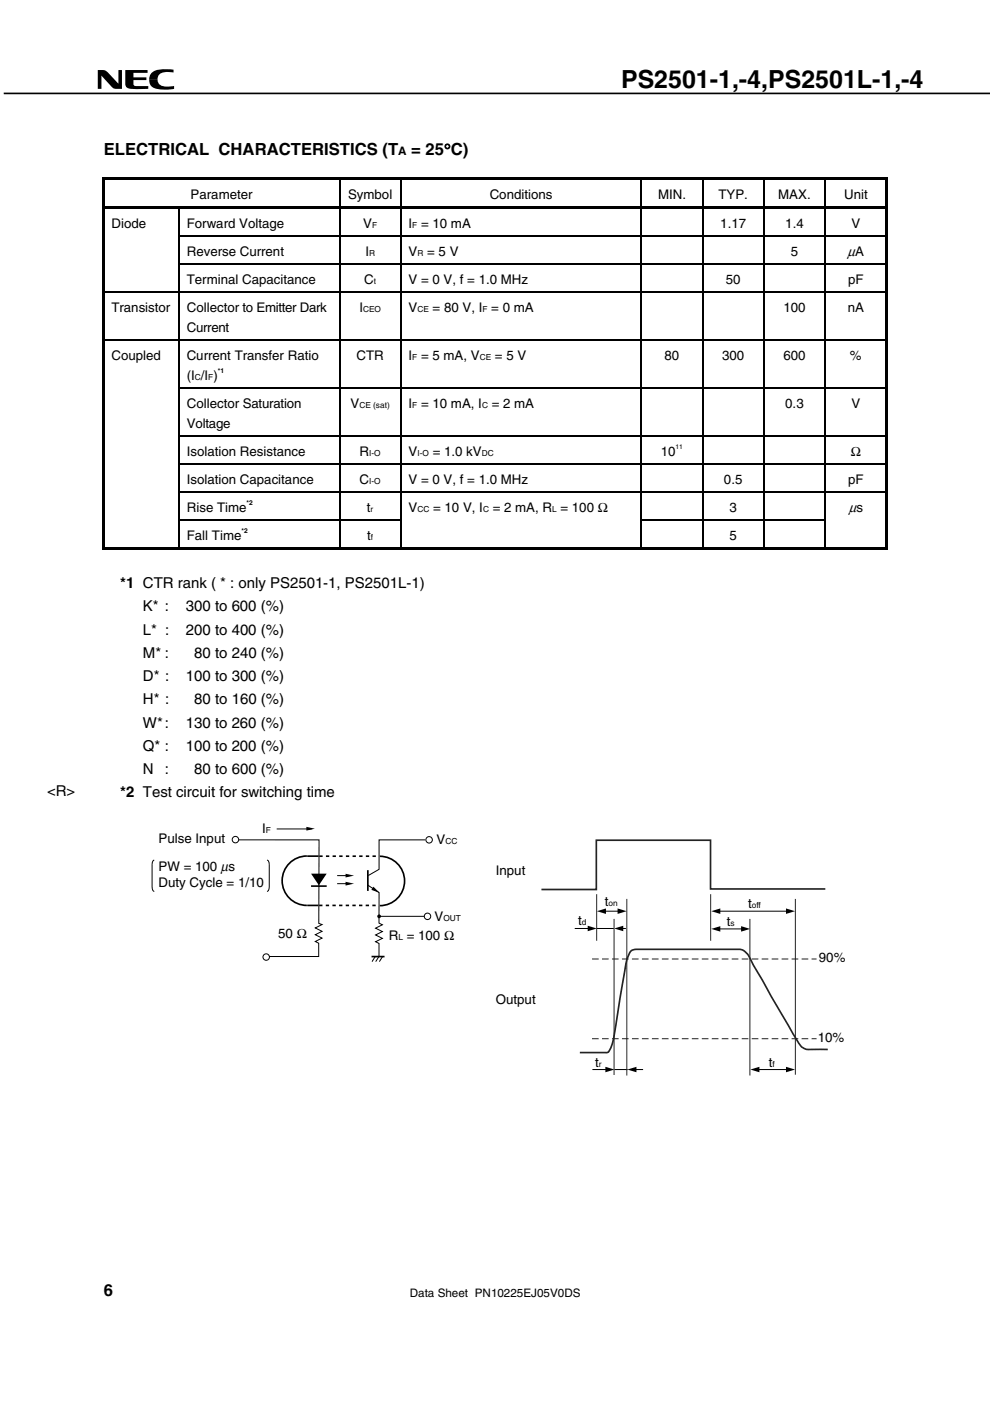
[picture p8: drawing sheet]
<svg xmlns="http://www.w3.org/2000/svg" width="210mm" height="297mm" viewBox="0 0 210 297" stroke-linecap="round" stroke-linejoin="round" font-family="sans-serif">
<g fill="#000">
<path d="M20.7 14.9a2.42 2.42 0 0 1 2.6 .9l1.8 1.9v-2.8h.8v3.9a2.55 2.55 0 0 1-2.7-.9l-1.7-1.8v2.7h-.8zM26.6 14.9h4.7v.6h-3v.9h2.7v.6h-2.7l.1 1a5.1 5.1 0 0 0 2.8 .2h.2v.6l-2.9 .1a1.89 1.89 0 0 1-1.9-.7zM32.1 15.5a6 6 0 0 1 4.7-.7v.6l-.9-.1a1.87 1.87 0 0 0-2.5 1.6h-1.8l.1-.6zM31.6 16.9h1.8a1.61 1.61 0 0 0 2 1.5l1.5-.2v.6a9.6 9.6 0 0 1-4.3-.2 1.66 1.66 0 0 1-1-1.7zM21.7 37.6h.5v.5h-.5zM21.7 37.6h166.6v.5h-166.6zM187.7 37.6h.6v.5h-.6zM21.7 38.1h.5v5.7h-.5zM21.7 43.8h166.6v.5h-166.6zM21.7 44.3h.5v5.7h-.5zM21.7 50h.5v.2h-.5zM21.7 50.2h.5v5.7h-.5z"/>
<path d="M21.7 55.9h.5v.3h-.5zM37.9 50h.2v.2h-.2zM37.9 55.9h.2v.3h-.2zM71.9 50h.2v.2h-.2zM71.9 55.9h.2v.3h-.2zM84.9 50h.3v.2h-.3zM84.9 55.9h.3v.3h-.3zM135.9 50h.3v.2h-.3zM135.9 55.9h.3v.3h-.3zM148.9 50h.3v.2h-.3zM148.9 55.9h.3v.3h-.3zM161.9 50h.3v.2h-.3z"/>
<path d="M161.9 55.9h.3v.3h-.3zM174.9 50h.3v.2h-.3zM174.9 55.9h.3v.3h-.3zM187.7 38.1h.6v5.7h-.6zM187.7 44.3h.6v5.7h-.6zM187.7 50h.6v.2h-.6zM187.7 50.2h.6v5.7h-.6zM187.7 55.9h.6v.3h-.6zM21.7 56.2h.5v5.6h-.5zM21.7 61.8h.5v.3h-.5zM21.7 62.1h.5v9.9h-.5zM21.7 72h.5v.3h-.5z"/>
<path d="M37.9 61.8h.2v.3h-.2zM37.9 72h.2v.3h-.2zM71.9 61.8h.2v.3h-.2zM71.9 72h.2v.3h-.2zM84.9 61.8h.3v.3h-.3zM84.9 72h.3v.3h-.3zM135.9 61.8h.3v.3h-.3zM135.9 72h.3v.3h-.3zM148.9 61.8h.3v.3h-.3zM148.9 72h.3v.3h-.3zM161.9 61.8h.3v.3h-.3zM161.9 72h.3v.3h-.3z"/>
<path d="M174.9 61.8h.3v.3h-.3zM174.9 72h.3v.3h-.3zM187.7 56.2h.6v5.6h-.6zM187.7 61.8h.6v.3h-.6zM187.7 62.1h.6v9.9h-.6zM187.7 72h.6v.3h-.6zM21.7 72.3h.5v9.8h-.5zM21.7 82.1h.5v.3h-.5zM21.7 82.4h.5v9.9h-.5zM21.7 92.3h.5v.3h-.5zM21.7 92.6h.5v5.7h-.5zM21.7 98.3h.5v.2h-.5z"/>
<path d="M37.9 82.1h.2v.3h-.2zM37.9 92.3h.2v.3h-.2zM37.9 98.3h.2v.2h-.2zM71.9 82.1h.2v.3h-.2zM71.9 92.3h.2v.3h-.2zM71.9 98.3h.2v.2h-.2zM84.9 82.1h.3v.3h-.3zM84.9 92.3h.3v.3h-.3zM84.9 98.3h.3v.2h-.3zM135.9 82.1h.3v.3h-.3zM135.9 92.3h.3v.3h-.3zM135.9 98.3h.3v.2h-.3z"/>
<path d="M148.9 82.1h.3v.3h-.3zM148.9 92.3h.3v.3h-.3zM148.9 98.3h.3v.2h-.3zM161.9 82.1h.3v.3h-.3zM161.9 92.3h.3v.3h-.3zM161.9 98.3h.3v.2h-.3zM174.9 82.1h.3v.3h-.3zM174.9 92.3h.3v.3h-.3zM174.9 98.3h.3v.2h-.3zM187.7 72.3h.6v9.8h-.6zM187.7 82.1h.6v.3h-.6zM187.7 82.4h.6v9.9h-.6z"/>
<path d="M187.7 92.3h.6v.3h-.6zM187.7 92.6h.6v5.7h-.6zM187.7 98.3h.6v.2h-.6zM21.7 98.5h.5v5.7h-.5zM21.7 104.2h.5v.3h-.5zM21.7 104.5h.5v5.6h-.5zM21.7 110.1h.5v.3h-.5zM21.7 110.4h.5v6.2h-.5zM21.7 116.1h16.2v.5h-16.2zM37.9 104.2h.2v.3h-.2zM37.9 110.1h.2v.3h-.2zM37.9 116.1h34v.5h-34z"/>
<path d="M71.9 104.2h.2v.3h-.2zM71.9 110.1h.2v.3h-.2zM71.9 116.1h13v.5h-13zM84.9 104.2h.3v.3h-.3zM84.9 110.1h.3v.3h-.3zM84.9 116.1h51v.5h-51zM135.9 104.2h.3v.3h-.3zM135.9 110.1h.3v.3h-.3zM135.9 116.1h13v.5h-13zM148.9 104.2h.3v.3h-.3zM148.9 110.1h.3v.3h-.3zM148.9 116.1h13v.5h-13z"/>
<path d="M161.9 104.2h.3v.3h-.3zM161.9 110.1h.3v.3h-.3zM161.9 116.1h13v.5h-13zM174.9 104.2h.3v.3h-.3zM174.9 110.1h.3v.3h-.3zM174.9 116.1h12.8v.5h-12.8zM187.7 98.5h.6v5.7h-.6zM187.7 104.2h.6v.3h-.6zM187.7 104.5h.6v5.6h-.6zM187.7 110.1h.6v.3h-.6zM187.7 110.4h.6v6.2h-.6zM187.7 116.1h.6v.5h-.6z"/>
<path d="M66 185.2h3.3l-1.7 2.5zM73.3 185.2l1.8 .4-1.8 .4z"/>
</g>
<path d="M.8 19.8h209.2M66 187.9h3.3" fill="none" stroke="#000" stroke-width=".35"/>
<g fill="none" stroke="#000" stroke-width=".25">
<path d="M72 38.1v5.7M85 38.1v5.7M136 38.1v5.7M149 38.1v5.7M162 38.1v5.7M175 38.1v5.7M38 44.3v5.7M38 50.2v5.7M38 56.2v5.6M38.1 50.1h33.8M38.1 56h33.8M72 44.3v5.7"/>
<path d="M72 50.2v5.7M72 56.2v5.6M72.1 50.1h12.8M72.1 56h12.8M85 44.3v5.7M85 50.2v5.7M85 56.2v5.6M85.2 50.1h50.7M85.2 56h50.7M136 44.3v5.7M136 50.2v5.7M136 56.2v5.6"/>
<path d="M136.2 50.1h12.7M136.2 56h12.7M149 44.3v5.7M149 50.2v5.7M149 56.2v5.6M149.2 50.1h12.7M149.2 56h12.7M162 44.3v5.7M162 50.2v5.7M162 56.2v5.6M162.2 50.1h12.7M162.2 56h12.7"/>
<path d="M175 44.3v5.7M175 50.2v5.7M175 56.2v5.6M175.2 50.1h12.5M175.2 56h12.5M22.2 62h15.7M22.2 72.1h15.7M38 62.1v9.9M38 72.3v9.8M38.1 62h33.8M38.1 72.1h33.8M72 62.1v9.9"/>
<path d="M72 72.3v9.8M72.1 62h12.8M72.1 72.1h12.8M85 62.1v9.9M85 72.3v9.8M85.2 62h50.7M85.2 72.1h50.7M136 62.1v9.9M136 72.3v9.8M136.2 62h12.7M136.2 72.1h12.7M149 62.1v9.9"/>
<path d="M149 72.3v9.8M149.2 62h12.7M149.2 72.1h12.7M162 62.1v9.9M162 72.3v9.8M162.2 62h12.7M162.2 72.1h12.7M175 62.1v9.9M175 72.3v9.8M175.2 62h12.5M175.2 72.1h12.5M38 82.4v9.9"/>
<path d="M38 92.6v5.7M38 98.5v5.7M38.1 82.3h33.8M38.1 92.4h33.8M38.1 98.4h33.8M72 82.4v9.9M72 92.6v5.7M72 98.5v5.7M72.1 82.3h12.8M72.1 92.4h12.8M72.1 98.4h12.8M85 82.4v9.9"/>
<path d="M85 92.6v5.7M85 98.5v5.7M85.2 82.3h50.7M85.2 92.4h50.7M85.2 98.4h50.7M136 82.4v9.9M136 92.6v5.7M136 98.5v5.7M136.2 82.3h12.7M136.2 92.4h12.7M136.2 98.4h12.7M149 82.4v9.9"/>
<path d="M149 92.6v5.7M149 98.5v5.7M149.2 82.3h12.7M149.2 92.4h12.7M149.2 98.4h12.7M162 82.4v9.9M162 92.6v5.7M162 98.5v5.7M162.2 82.3h12.7M162.2 92.4h12.7M162.2 98.4h12.7M175 82.4v9.9"/>
<path d="M175 92.6v5.7M175 98.5v5.7M175.2 82.3h12.5M175.2 92.4h12.5M175.2 98.4h12.5M38 104.5v5.6M38 110.4v5.7M38.1 104.3h33.8M38.1 110.3h33.8M72 104.5v5.6M72 110.4v5.7M72.1 104.3h12.8"/>
<path d="M72.1 110.3h12.8M85 104.5v5.6M85 110.4v5.7M85.2 104.3h50.7M136 104.5v5.6M136 110.4v5.7M136.2 104.3h12.7M136.2 110.3h12.7M149 104.5v5.6M149 110.4v5.7M149.2 104.3h12.7M149.2 110.3h12.7"/>
<path d="M162 104.5v5.6M162 110.4v5.7M162.2 104.3h12.7M162.2 110.3h12.7M175 104.5v5.6M175 110.4v5.7M175.2 104.3h12.5"/>
</g>
<path d="M32.3 183.2v5a.81 .81 0 0 0 .4 .8M32.7 182.3a.8 .8 0 0 0-.4 .9M56.6 182.3a.96 .96 0 0 1 .5 1.2v4.7a.81 .81 0 0 1-.5 .8M71.5 185.6h2.7" fill="none" stroke="#000" stroke-width=".21"/>
<g fill="#fff" stroke="#000" stroke-width=".21">
<circle cx="49.9" cy="178" r=".69"/>
<circle cx="56.5" cy="202.9" r=".69"/>
</g>
<path d="M50.6 178.1h17.1l-.1 17.7 .7 .2-1.4 .7 1.4 .8-1.4 .7 1.4 .7-1.4 .7 .7 .4v2.8h-10.5M71.5 187.4h2.7M79.6 202.8l-.7 1.1M80.4 202.8l-.7 1.1M81.1 202.8l-.6 1.1" fill="none" stroke="#000" stroke-width=".21"/>
<path d="M73.3 187l1.8 .4-1.8 .4z" fill="#000"/>
<path d="M78.8 202.8h2.8" fill="none" stroke="#000" stroke-width=".35"/>
<circle cx="91" cy="178.1" r=".69" fill="#fff" stroke="#000" stroke-width=".21"/>
<path d="M90.2 178.1h-9.8v6.2l-2.3 1.3M78 187.7l2.4 1.6v6.4l.7 .4-1.4 .7 1.4 .7-1.4 .7 1.4 .7-1.4 .8 .7 .3v2.8" fill="none" stroke="#000" stroke-width=".21"/>
<circle cx="80.4" cy="194.3" r=".4" fill="#000"/>
<circle cx="90.7" cy="194.3" r=".69" fill="#fff" stroke="#000" stroke-width=".21"/>
<path d="M58.7 175.8h7.4M80.4 194.3h9.6M121.9 196.9h3.6M126.6 196.9h3.6M127.5 193.2h4.3M131.4 196.9h1.4M151.7 196.9h6.2M151.7 193.2h15.7M125.6 226.8h3.7M130.3 226.8h2.8M134.3 226.8h2.1M159.9 226.8h7.6" fill="none" stroke="#000" stroke-width=".21"/>
<path d="M67.7 192h12.7M67.7 181.5h12.7" fill="none" stroke="#000" stroke-width=".35" stroke-dasharray=".7 .7 .7 .7 .7 .7" stroke-linecap="butt"/>
<path d="M65.1 181.5a5.2 5.2 0 0 0-5.3 5.2 5.2 5.2 0 0 0 5.3 5.3M65.2 181.5h2.4M65.2 192h2.3M78 184.5v4.4M80.6 181.5a5.2 5.2 0 0 1 5.2 5.3 5.2 5.2 0 0 1-5.2 5.2" fill="none" stroke="#000" stroke-width=".35"/>
<g fill="#000">
<path d="M65 175.3l1.8 .4-1.8 .4zM79.2 188l1.3 1.3-1.7-.6zM124.7 196.3l1.9 .6-1.9 .5zM126.6 193.2l1.9-.6v1.2zM130.3 196.9l1.9-.6v1.1zM131 192.6l1.9 .6-1.9 .6zM150.9 196.9l1.9-.5v1.1zM150.9 193.2l1.9-.6v1.2zM157.2 196.4l1.9 .5-1.9 .6zM166.7 192.6l1.9 .6-1.9 .6zM128.4 226.2l1.9 .6-1.9 .5zM133.1 226.8l1.9-.6v1.1z"/>
<path d="M159.2 226.8l1.9-.6v1.1zM166.7 226.2l1.9 .6-1.9 .5z"/>
</g>
<path d="M175 188.5h-24.3v-10.4h-24.2v10.5h-11.7M175.6 222.5h-3.3a2.8 2.8 0 0 1-3.1-1.7l-9.4-16.2a5.6 5.6 0 0 0-2.3-3.2l-.7-.1h-21.3a1.85 1.85 0 0 0-2.3 1.6l-.5 1.9-1.9 11.4a22.3 22.3 0 0 1-1.3 6 1.14 1.14 0 0 1-1.6 1h-4.9" fill="none" stroke="#231f20" stroke-width=".35"/>
<path d="M126.6 189.6v9.9M130.2 194.8v33.1M132.9 190.6v37.4M150.7 189.6v9.9M159.1 194.8v33.2M168.7 190.6v37.3" fill="none" stroke="#231f20" stroke-width=".21"/>
<path d="M125.6 203.3h47.6M125.6 220.2h47.6" fill="none" stroke="#231f20" stroke-width=".21" stroke-dasharray="1.4 .7" stroke-linecap="butt"/>
<text font-size="5.3" x="131.7" y="18.7">PS2501-1,-4,PS2501L-1,-4</text>
<g font-size="3.5">
<text x="22" y="32.9">ELECTRICAL CHARACTERISTICS (T</text>
<text x="87.2" y="32.9">= 25°C)</text>
<text x="22" y="274.8">6</text>
</g>
<g font-size="3.2">
<text x="25.5" y="124.7">*1 CTR rank ( * : only PS2501-1, PS2501L-1)</text>
<text x="30.3" y="129.6">K* :</text>
<text x="39.4" y="129.6">300 to 600 (%)</text>
<text x="30.3" y="134.5">L* :</text>
<text x="39.4" y="134.5">200 to 400 (%)</text>
<text x="30.3" y="139.5">M* :</text>
<text x="41.2" y="139.5">80 to 240 (%)</text>
<text x="30.3" y="144.4">D* :</text>
<text x="30.3" y="149.3">H* :</text>
<text x="39.4" y="144.4">100 to 300 (%)</text>
<text x="41.2" y="149.3">80 to 160 (%)</text>
<text x="30.3" y="154.3">W* :</text>
<text x="39.4" y="154.3">130 to 260 (%)</text>
<text x="30.3" y="159.2">Q* :</text>
<text x="39.4" y="159.2">100 to 200 (%)</text>
<text x="30.3" y="164.1">N</text>
<text x="35" y="164.1">:</text>
<text x="41.2" y="164.1">80 to 600 (%)</text>
<text x="10" y="168.7">&lt;R&gt;</text>
<text x="25.5" y="169.1">*2 Test circuit for switching time</text>
</g>
<g font-size="3">
<text x="179.8" y="54.3">μA</text>
<text x="180" y="108.5">μs</text>
</g>
<g font-size="2.8">
<text x="40.4" y="42.2">Parameter</text>
<text x="73.8" y="42.2">Symbol</text>
<text x="103.9" y="42.2">Conditions</text>
<text x="139.6" y="42.2">MIN.</text>
<text x="152.4" y="42.2">TYP.</text>
<text x="165.1" y="42.2">MAX.</text>
<text x="179" y="42.2">Unit</text>
<text x="23.6" y="48.4">Diode</text>
<text x="39.6" y="48.4">Forward Voltage</text>
<text x="77" y="48.4">V</text>
<text x="86.7" y="48.4">I = 10 mA</text>
<text x="152.8" y="48.4">1.17</text>
<text x="166.6" y="48.4">1.4</text>
<text x="180.6" y="48.4">V</text>
<text x="39.6" y="54.3">Reverse Current</text>
<text x="77.5" y="54.3">I</text>
<text x="86.7" y="54.3">V</text>
<text x="90.6" y="54.3">= 5 V</text>
<text x="167.7" y="54.3">5</text>
<text x="39.6" y="60.2">Terminal Capacitance</text>
<text x="77.3" y="60.2">C</text>
<text x="86.7" y="60.2">V = 0 V, f = 1.0 MHz</text>
<text x="153.9" y="60.2">50</text>
<text x="179.9" y="60.2">pF</text>
<text x="23.6" y="66.1">Transistor</text>
<text x="39.6" y="66.1">Collector to Emitter Dark</text>
<text x="39.6" y="70.4">Current</text>
<text x="76.2" y="66.1">I</text>
<text x="86.7" y="66.1">V</text>
<text x="91.8" y="66.1">= 80 V, I = 0 mA</text>
<text x="166.2" y="66.1">100</text>
<text x="179.8" y="66.1">nA</text>
<text x="23.6" y="76.3">Coupled</text>
<text x="39.6" y="76.3">Current Transfer Ratio</text>
<text x="75.6" y="76.3">CTR</text>
<text x="86.7" y="76.3">I = 5 mA, V</text>
<text x="105" y="76.3">= 5 V</text>
<text x="140.9" y="76.3">80</text>
<text x="153.2" y="76.3">300</text>
<text x="166.2" y="76.3">600</text>
<text x="180.3" y="76.3">%</text>
<text x="39.6" y="80.5">(I /I )</text>
<text x="39.6" y="86.5">Collector Saturation</text>
<text x="74.3" y="86.5">V</text>
<text x="86.7" y="86.5">I = 10 mA, I</text>
<text x="104.3" y="86.5">= 2 mA</text>
<text x="166.6" y="86.5">0.3</text>
<text x="180.6" y="86.5">V</text>
<text x="39.6" y="90.7">Voltage</text>
<text x="39.6" y="96.6">Isolation Resistance</text>
<text x="76.3" y="96.6">R</text>
<text x="86.7" y="96.6">V</text>
<text x="91.8" y="96.6">= 1.0 kV</text>
<text x="140.2" y="96.6">10</text>
<text x="180.4" y="96.6">Ω</text>
<text x="39.6" y="102.6">Isolation Capacitance</text>
<text x="76.3" y="102.6">C</text>
<text x="86.7" y="102.6">V = 0 V, f = 1.0 MHz</text>
<text x="153.6" y="102.6">0.5</text>
<text x="179.9" y="102.6">pF</text>
<text x="39.6" y="108.5">Rise Time</text>
<text x="77.8" y="108.5">t</text>
<text x="86.7" y="108.5">V</text>
<text x="91.9" y="108.5">= 10 V, I</text>
<text x="104.5" y="108.5">= 2 mA, R = 100 Ω</text>
<text x="154.7" y="108.5">3</text>
<text x="39.6" y="114.4">Fall Time</text>
<text x="77.9" y="114.4">t</text>
<text x="154.7" y="114.4">5</text>
<text x="33.6" y="178.8">Pulse Input</text>
<text x="55.6" y="176.6">I</text>
<text x="92.6" y="178.9">V</text>
<text x="33.6" y="184.7">PW = 100 μs</text>
<text x="105.2" y="185.6">Input</text>
<text x="33.6" y="188.1">Duty Cycle = 1/10</text>
<text x="92.2" y="195.2">V</text>
<text x="122.6" y="196.2">t</text>
<text x="128.3" y="192.1">t</text>
<text x="154.2" y="196.3">t</text>
<text x="158.7" y="192.6">t</text>
<text x="59" y="198.9">50 Ω</text>
<text x="82.5" y="199.2">R = 100 Ω</text>
<text x="173.7" y="204">90%</text>
<text x="105.2" y="213">Output</text>
<text x="173.5" y="221">10%</text>
<text x="126.2" y="226.1">t</text>
<text x="163.1" y="226.1">t</text>
</g>
<g font-size="2.5">
<text x="84.5" y="32.9">A</text>
<text x="86.9" y="275">Data Sheet PN10225EJ05V0DS</text>
</g>
<g font-size="1.8">
<text x="78.9" y="48.4">F</text>
<text x="87.4" y="48.4">F</text>
<text x="78.3" y="54.3">R</text>
<text x="88.5" y="54.3">R</text>
<text x="79.3" y="60.2">t</text>
<text x="77" y="66.1">CEO</text>
<text x="88.5" y="66.1">CE</text>
<text x="102.3" y="66.1">F</text>
<text x="87.4" y="76.3">F</text>
<text x="101.8" y="76.3">CE</text>
<text x="41.3" y="80.5">C</text>
<text x="44.2" y="80.5">F</text>
<text x="76.2" y="86.5">CE (sat)</text>
<text x="87.4" y="86.5">F</text>
<text x="102.2" y="86.5">C</text>
<text x="78.3" y="96.6">I-O</text>
<text x="88.5" y="96.6">I-O</text>
<text x="102.2" y="96.6">DC</text>
<text x="78.3" y="102.6">I-O</text>
<text x="78.6" y="108.5">r</text>
<text x="88.5" y="108.5">CC</text>
<text x="102.4" y="108.5">C</text>
<text x="117.1" y="108.5">L</text>
<text x="78.7" y="114.4">f</text>
<text x="56.4" y="176.6">F</text>
<text x="94.5" y="178.9">CC</text>
<text x="94" y="195.2">OUT</text>
<text x="123.4" y="196.2">d</text>
<text x="129.1" y="192.1">on</text>
<text x="155" y="196.3">s</text>
<text x="159.4" y="192.6">off</text>
<text x="84.5" y="199.2">L</text>
<text x="127" y="226.1">r</text>
<text x="163.9" y="226.1">f</text>
</g>
<g font-size="1.4">
<text x="46.2" y="79.1">*1</text>
<text x="143.3" y="95.2">11</text>
<text x="52.3" y="107.1">*2</text>
<text x="51.2" y="113">*2</text>
</g>
</svg>
